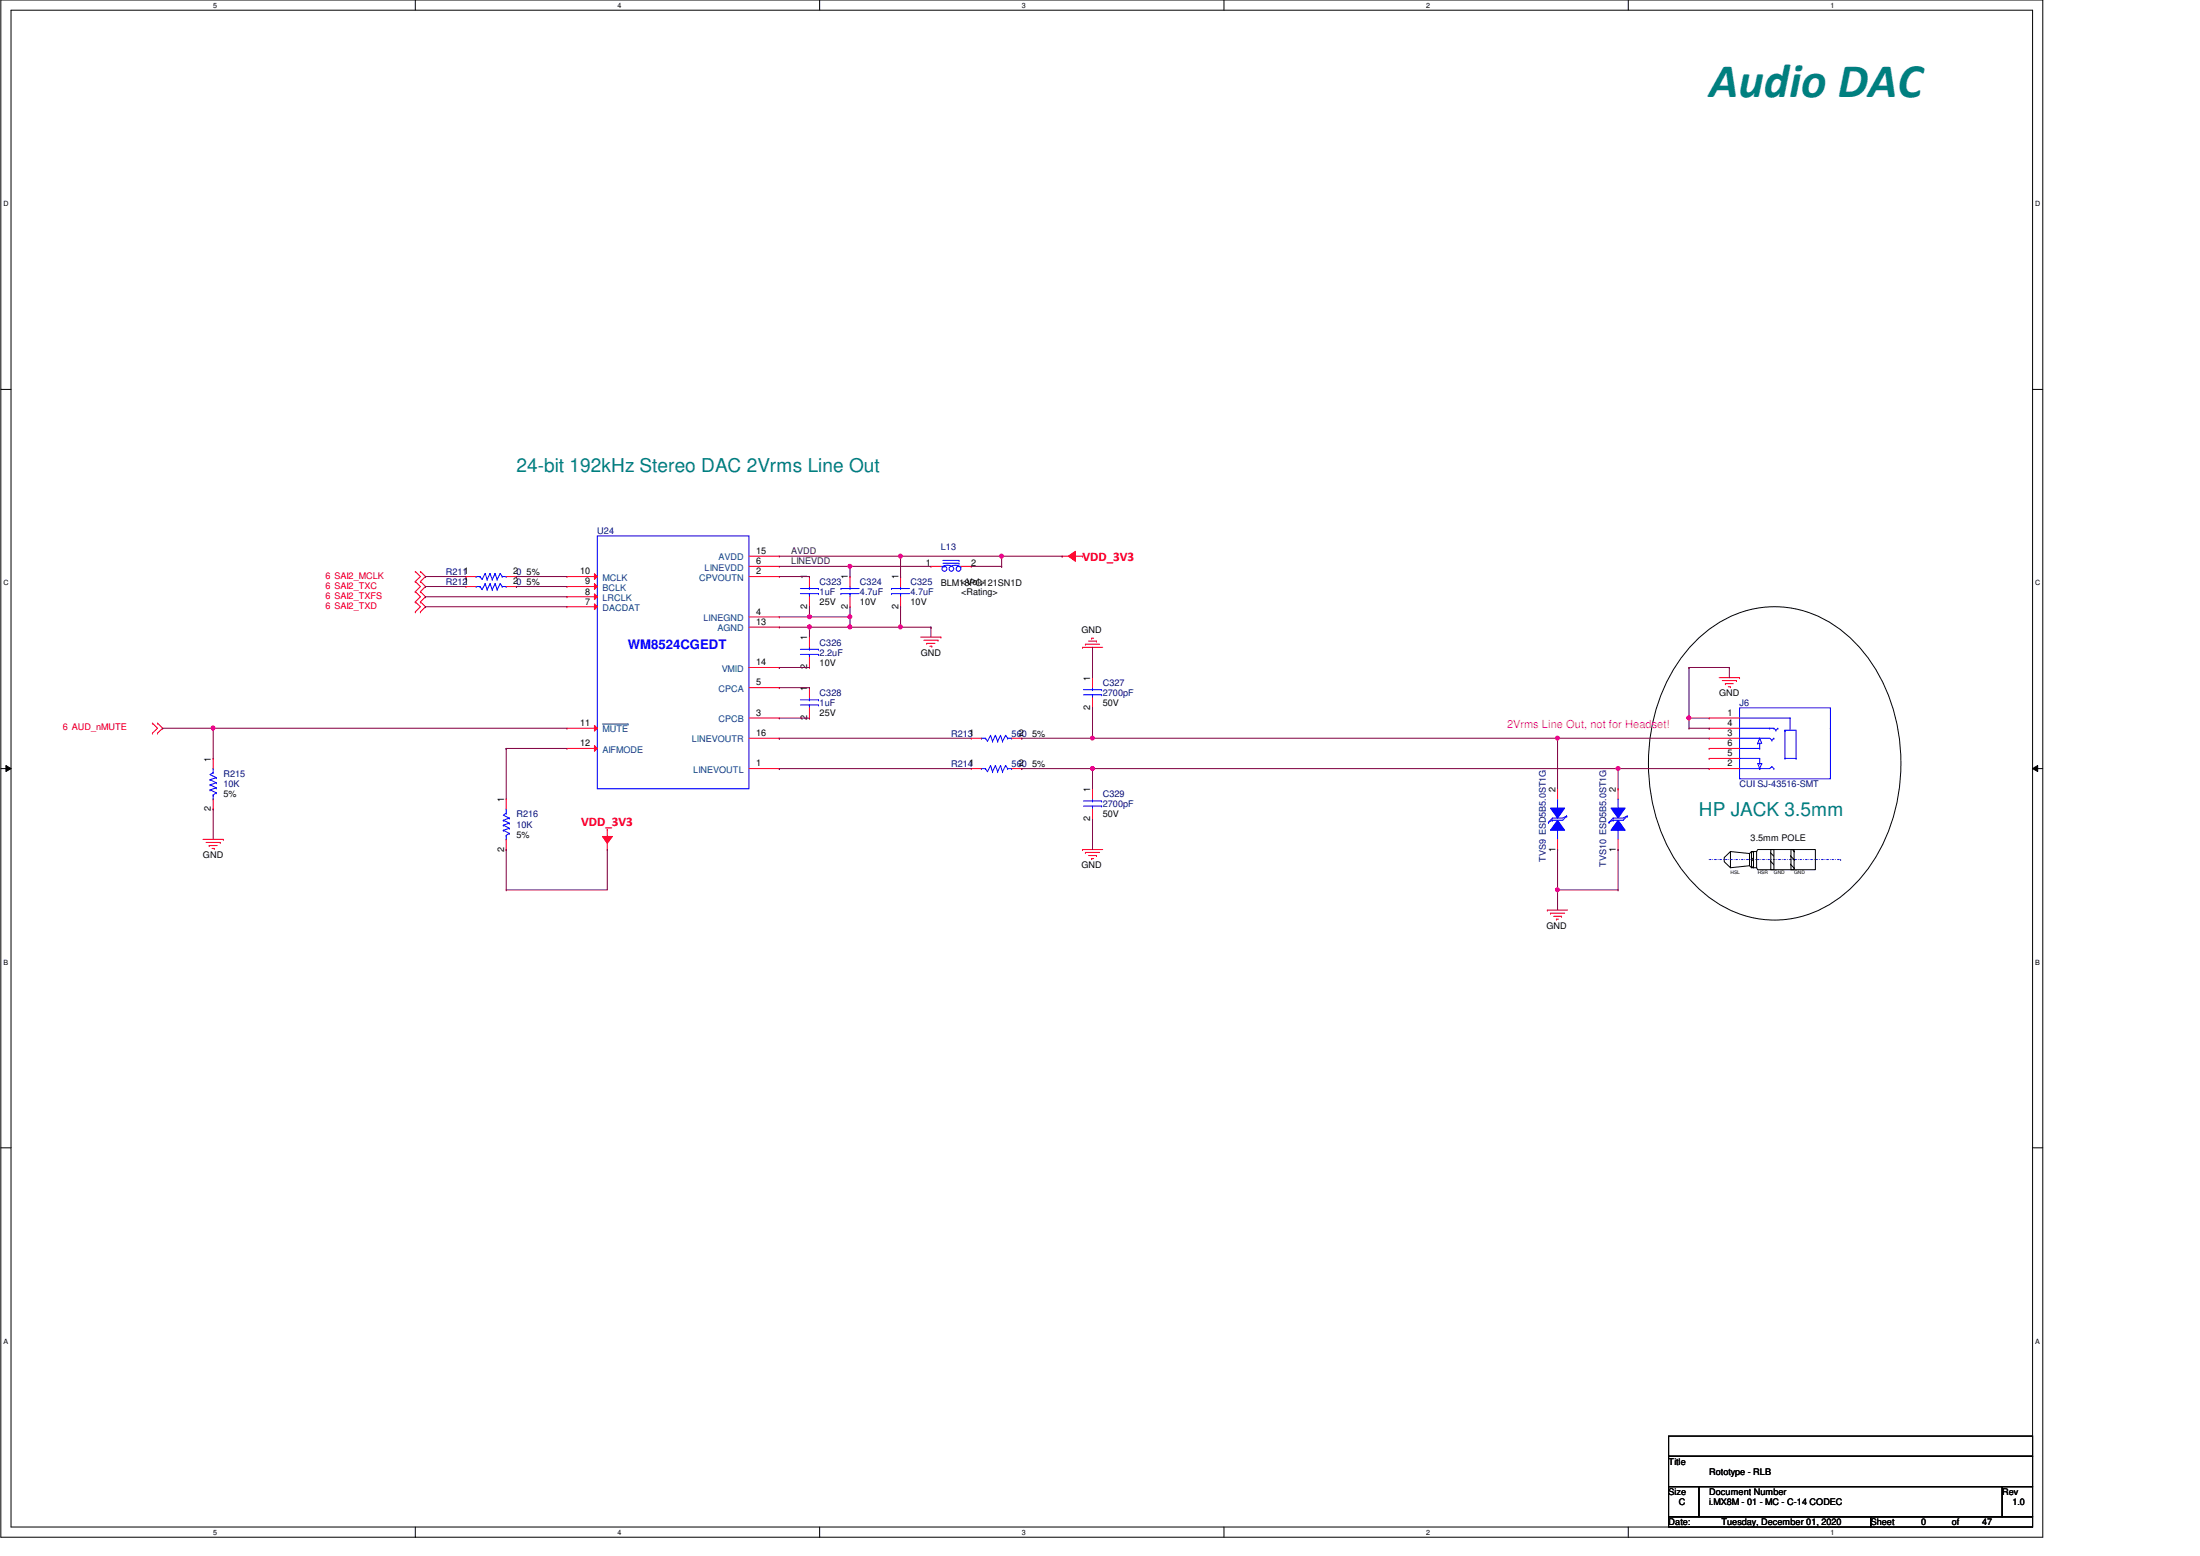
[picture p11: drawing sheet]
<svg xmlns="http://www.w3.org/2000/svg" width="420mm" height="297mm" viewBox="0 0 420 297" stroke-linecap="round" stroke-linejoin="round" font-family="sans-serif">
<path d="M.2 0h389.9v293.5h-389.9zM2.1 1.9h386.1v289.6h-386.1z" fill="none" stroke="#000" stroke-width=".19"/>
<g fill="#fff">
<path d="M40.7 .2h.8v1.5h-.8z"/>
<path d="M40.7 291.7h.8v1.5h-.8z"/>
</g>
<path d="M79.3 0v1.9M79.3 291.5v2" fill="none" stroke="#000" stroke-width=".19"/>
<g fill="#fff">
<path d="M117.9 .2h.8v1.5h-.8z"/>
<path d="M117.9 291.7h.8v1.5h-.8z"/>
</g>
<path d="M156.5 0v1.9M156.5 291.5v2" fill="none" stroke="#000" stroke-width=".19"/>
<g fill="#fff">
<path d="M195.1 .2h.8v1.5h-.8z"/>
<path d="M195.1 291.7h.8v1.5h-.8z"/>
</g>
<path d="M233.8 0v1.9M233.8 291.5v2" fill="none" stroke="#000" stroke-width=".19"/>
<g fill="#fff">
<path d="M272.4 .2h.7v1.5h-.7z"/>
<path d="M272.4 291.7h.7v1.5h-.7z"/>
</g>
<path d="M311 0v1.9M311 291.5v2" fill="none" stroke="#000" stroke-width=".19"/>
<g fill="#fff">
<path d="M349.6 .2h.7v1.5h-.7z"/>
<path d="M349.6 291.7h.7v1.5h-.7z"/>
<path d="M.7 38.1h.9v1.6h-.9z"/>
<path d="M388.7 38.1h1v1.6h-1z"/>
<path d="M.7 110.5h.9v1.6h-.9z"/>
<path d="M388.7 110.5h1v1.6h-1z"/>
</g>
<path d="M.2 74.3h1.9M388.2 74.3h1.9" fill="none" stroke="#000" stroke-width=".19"/>
<g fill="#fff">
<path d="M.7 182.9h.9v1.5h-.9z"/>
<path d="M388.7 182.9h.9v1.5h-.9z"/>
</g>
<path d="M.2 146.7h1.9M1.1 146.1l1 .6-1 .6zM388.2 146.7l1-.6v1.2zM388.2 146.7h1.9" fill="none" stroke="#000" stroke-width=".19"/>
<path d="M1.1 146.1l1 .6-1 .6zM388.2 146.7l1-.6v1.2z" fill="#000"/>
<g fill="#fff">
<path d="M.7 255.3h.9v1.5h-.9z"/>
<path d="M388.7 255.3h.9v1.5h-.9z"/>
</g>
<path d="M323.8 122.4a20.6 20.6 0 0 1 30.2 0 33.8 33.8 0 0 1 8.8 27.9 30.8 30.8 0 0 1-11.7 21.3 20.4 20.4 0 0 1-27.3-2.5 33.9 33.9 0 0 1-8.7-28 32 32 0 0 1 8.7-18.7zM329.3 163.7l1.2-1.1v3.1l-1.2-1.2zM330.5 162.6l3.6 .3v2.4l-3.6 .4M334.1 162.9l.4-.3v3.1l-.4-.4zM334.5 162.6h.4v3.1h-.4zM334.9 162.6h.6v3.1h-.6zM335.5 162.6l.2-.4h11v3.8h-11l-.2-.3M338.2 162.2h.6v3.8h-.6zM342 162.2h.6v3.8h-.6zM.2 219.1h1.9M388.2 219.1h1.9" fill="none" stroke="#000" stroke-width=".19"/>
<path d="M334.7 162.6v3.1" fill="none" stroke="#000" stroke-width=".38"/>
<path d="M326.4 164.1h25.1M351.5 164.1h.1" fill="none" stroke="#0000a0" stroke-width=".19" stroke-dasharray=".3 .3 0 .3"/>
<g fill="#000">
<path d="M338.2 162.2h.6v3.8h-.6z" fill-rule="evenodd"/>
<path d="M342 162.2h.6v3.8h-.6z" fill-rule="evenodd"/>
</g>
<g fill="none" stroke="#f00" stroke-width=".19">
<path d="M202.8 106.2h.1M202.8 106.2h1.4M206.7 123.6h.1M206.7 123.6h3.9M207.3 123h.1M207.3 123h2.7M207.9 122.4h1.5M208.5 121.8h.1M208.5 121.8h.4M209.4 122.4h.1M206.7 162.2h.1M206.7 162.2h3.9"/>
<path d="M207.3 162.7h.1M207.3 162.7h2.7M207.9 163.3h1.5M208.5 163.9h.1M208.5 163.9h.4M209.4 163.3h.1"/>
</g>
<path d="M204 106.2l1.4-1v1.9z" fill-rule="evenodd" fill="#f00"/>
<g fill="none" stroke="#f00" stroke-width=".19">
<path d="M204 106.2l1.4-1v1.9zM204.6 106.2h2.1M206.7 106.2h.1M175.8 121.6h3.9M176.4 122.2h2.7M177 122.8h.1M177 122.8h1.6M177.6 123.4h.4M178 123.4h.1M179.1 122.2h.1M179.7 121.6h.1M38.8 160.2h3.9"/>
<path d="M39.4 160.8h2.7M40 161.4h.1M40 161.4h1.5M40.5 162h.4M40.9 162h.1M42.1 160.8h.1M42.7 160.2h.1M116 162.2h.1M116 160.8v1.4"/>
</g>
<path d="M115.1 159.7h1.9l-1 1.3z" fill-rule="evenodd" fill="#f00"/>
<g fill="none" stroke="#f00" stroke-width=".19">
<path d="M79.3 112.9h.1M79.3 114.9h.1M79.3 116.8h.1M79.3 109.1h.1M79.3 111h.1M79.3 112.9l1 1-1 1M79.3 114.9l1 .9-1 1M79.3 109.1l1 1-1 .9M79.3 111l1 1-1 .9M80.3 114.9h.1M80.3 112.9h.1M80.3 116.8h.1"/>
<path d="M80.3 111h.1M80.3 109.1h.1M80.3 112.9l1 1-1 1M80.3 114.9l1 .9-1 1M80.3 109.1l1 1-1 .9M80.3 111l1 1-1 .9M89 112h.1M89 112h1.9M96.7 112h1.9M98.6 112h.1M172 110.1h.1M172 115.8h.1"/>
<path d="M172 110.1v1.9M172 113.9v1.9M29.1 138h.1M29.1 140h.1M29.1 138l1 1-1 1M30.1 140h.1M30.1 138h.1M30.1 138l1 1-1 1M154.6 121.6h.1M154.6 127.4h.1M154.6 121.6v2M154.6 125.5v1.9"/>
<path d="M326.4 137.1h.1M326.4 139h.1M326.4 137.1h5.8M326.4 139h5.8M328.3 129.4h3.9M328.9 129.9h2.7M329.5 130.5h.1M329.5 130.5h1.5M330.1 131.1h.4M330.5 131.1h.1M331.6 129.9h.1M332.2 129.4h.1"/>
<path d="M115.1 159.7h1.9l-1 1.3zM116 158.3h.1M116 158.3v2.1M185.5 146.7h.1M185.5 146.7h1.9M193.2 146.7h1.9M195.1 146.7h.1M208.6 150.6h.1M208.6 156.4h.1M208.6 150.6v1.9M208.6 154.4v2M326.4 140.9h.1"/>
<path d="M326.4 142.9h.1M326.4 144.8h.1M326.4 146.7h.1M326.4 140.9h5.8M326.4 142.9h5.8M326.4 144.8h5.8M326.4 146.7h5.8M295.5 173.7h.1M295.5 173.7h3.9M296.1 174.3h.1M296.1 174.3h2.7M296.7 174.9h1.5"/>
<path d="M297.3 175.5h.1M297.3 175.5h.3M298.2 174.9h.1"/>
</g>
<path d="M318.7 274.2h69.5v3.8h-69.5zM318.7 278h69.5v5.8h-69.5zM318.7 283.8h5.8v5.8h-5.8zM318.7 289.6h38.6v1.9h-38.6zM324.5 283.8h57.9v5.8h-57.9zM357.3 289.6h30.9v1.9h-30.9zM382.4 283.8h5.8v5.8h-5.8z" fill="none" stroke="#000" stroke-width=".19"/>
<g fill="none" stroke="#00f" stroke-width=".19">
<path d="M90.9 112h.1M90.9 112h.8M91.7 112h.1M92.7 111.4h.1M92.7 111.4l.3 1.2M92.7 111.4l-.6 1.2-.4-.6M93 112.6h.1M93.6 111.4h.1M93.6 111.4l-.6 1.2M93.6 111.4l.4 1.2M94 112.6h.1M94.6 111.4h.1"/>
<path d="M94.6 111.4l.3 1.2M94.6 111.4l-.6 1.2M94.9 112.6h.1M95.5 111.4h.1M95.5 111.4l-.6 1.2M95.5 111.4l.4 .6M95.9 112h.1M95.9 112h.8M96.7 112h.1M170.3 113.3h.1M170.3 112.4h.1M170.3 113.3h3.4"/>
<path d="M170.3 112.4h3.4M172 112.4h.1M172 113.3h.1M172 112v.4M172 113.3v.6M152.9 124.9h3.4M152.9 124h3.4M154.6 124h.1M154.6 124.9h.1M154.6 123.6v.4M154.6 124.9v.6M156.3 124.9h.1"/>
<path d="M156.3 124h.1M332.2 135.1h17.4v13.6h-17.4zM332.2 137.1h.1M332.2 139h6.6M332.2 137.1h9.7M338 139h.1M338.8 139h.1M338.8 139l.4 .4M339.2 139.4h.1M339.5 139h.1M339.5 139l-.3 .4M340.9 139.4h.1"/>
<path d="M340.9 139.4h2.1v5.4M340.9 139.4v5.4M341.9 137.1h.1M341.9 137.1v2.3M349.6 139h.1M187.4 146.7h.1M187.4 146.7h.8M188.2 146.7h.1M189.2 146.1h.1M189.2 146.1l.4 1.2M189.2 146.1l-.6 1.2-.4-.6M189.6 147.3h.1"/>
<path d="M190.1 146.1h.1M190.1 146.1l-.5 1.2M190.1 146.1l.4 1.2M190.5 147.3h.1M191.1 146.1h.1M191.1 146.1l.4 1.2M191.1 146.1l-.6 1.2M191.5 147.3h.1M192.1 146.1h.1M192.1 146.1l-.6 1.2M192.1 146.1l.3 .6M192.4 146.7h.1"/>
<path d="M192.4 146.7h.8M193.2 146.7h.1M206.9 153.9h3.5M206.9 152.9h3.5M208.6 152.9h.1M208.6 153.9h.1M208.6 152.5v.4M208.6 153.9v.5M210.4 153.9h.1M210.4 152.9h.1M307.3 157h.1M308.1 156.2h.1"/>
<path d="M308.1 156.6h.1M308.1 156.2l-.8 .8M308.1 156.6l-.8 .4M309 158.3h.1M309 152.5h.1M309 152.5v1.9M309 158.3v1.9M310.8 155.8h.1M310.8 155.8l-.8 .4h-1.9M310.8 155.8l-.8 .8h-1.9M332.2 140.9h.1M332.2 146.7h.1"/>
<path d="M332.2 140.9h5.8l.4 .4M332.2 142.9h3.9M332.2 144.8h3.9M335.7 141.9h.1M336.1 142.9h.1M336.1 141.9h.1M336.1 140.9h.1M336.1 144.8h.1M336.1 145.8h.1M336.1 146.7h.1M336.1 141.9v1M336.1 144.8v1"/>
<path d="M336.1 140.9l.4 1h-.8M336.1 140.9l-.4 1M336.5 145.8h.1M336.5 145.8l-.4 .9M336.5 145.8h-.8l.4 .9M338.4 141.3h.1M338.4 146.3h.1M338.4 146.3l.4 .4M338.4 146.3l-.4 .4h-5.8M338.8 140.9h.1M338.8 146.7h.1M338.8 140.9l-.4 .4"/>
<path d="M340.9 144.8h.1M340.9 144.8h2.1M343 144.8h.1"/>
</g>
<path d="M309 156.6l1.4 1.9h-2.7z" fill-rule="evenodd" fill="#00f"/>
<path d="M309 156.6l1.4 1.9h-2.7z" fill="none" stroke="#00f" stroke-width=".19"/>
<path d="M307.7 154.3h2.7l-1.4 1.9z" fill-rule="evenodd" fill="#00f"/>
<g fill="none" stroke="#00f" stroke-width=".19">
<path d="M152.9 113.3h3.4M152.9 112.4h3.4M154.6 112.4h.1M154.6 113.3h.1M154.6 112v.4M154.6 113.3v.6M156.3 113.3h.1M156.3 112.4h.1M179.7 108.1h.6M180.1 107.5h3.1M180.1 107h3.1M180.2 108l.7-.1 .7 .1"/>
<path d="M180.3 108.1h.1M181.8 108l.6-.1 .8 .1M183 108.1h.5M183.2 107.5h.1M183.2 107h.1M183.5 108.1h.1M40.1 150.8h.1M40.1 149.8h.1M40.1 148.8h.1M40.1 149.8l1.2 .6M40.1 148.8l1.2 .6M40.1 150.8l1.2 .5"/>
<path d="M40.7 151.8h.1M40.7 146.7h.1M40.7 152.5h.1M40.7 147.5h.1M40.7 147.5l-.6 .4 1.2 .6M40.7 146.7v.8M40.7 151.8v.7M41.3 150.4h.1M41.3 149.4h.1M41.3 148.5h.1M41.3 151.3h.1M41.3 150.4l-1.2 .4"/>
<path d="M41.3 149.4l-1.2 .4M41.3 148.5l-1.2 .3M41.3 151.3l-.6 .5M187.4 140.9h.1M187.4 140.9h.8M188.2 140.9h.1M189.2 140.4h.1M189.2 140.4l.4 1.1M189.2 140.4l-.6 1.1-.4-.6M189.6 141.5h.1M190.1 140.4h.1M190.1 140.4l-.5 1.1"/>
<path d="M190.1 140.4l.4 1.1M190.5 141.5h.1M191.1 140.4h.1M191.1 140.4l.4 1.1M191.1 140.4l-.6 1.1M191.5 141.5h.1M192.1 140.4h.1M192.1 140.4l-.6 1.1M192.1 140.4l.3 .5M192.4 140.9h.1M192.4 140.9h.8M193.2 140.9h.1"/>
<path d="M295.7 157h.1M296.5 156.2h.1M296.5 156.6h.1M296.5 156.2l-.8 .8M296.5 156.6l-.8 .4M297.5 158.3h.1M297.5 152.5h.1M297.5 152.5v1.9M297.5 158.3v1.9M299.2 155.8h.1M299.2 155.8l-.8 .4h-1.9M299.2 155.8l-.8 .8h-1.9"/>
<path d="M307.7 154.3h2.7l-1.4 1.9z"/>
<circle cx="180.4" cy="108.6" r=".47"/>
<circle cx="181.7" cy="108.6" r=".46"/>
<circle cx="183" cy="108.6" r=".46"/>
</g>
<g fill="none" stroke="#f00" stroke-width=".19">
<path d="M154.6 110.1h.1M154.6 115.8h.1M154.6 110.1v1.9M154.6 113.9v1.9M177.8 108.1h.1M177.8 108.1h1.9M183.5 108.1h2M185.5 108.1h.1M40.7 144.8h.1M40.7 154.4h.1M40.7 144.8v1.9M40.7 152.5v1.9"/>
<path d="M185.5 140.9h.1M185.5 140.9h1.9M193.2 140.9h1.9M195.1 140.9h.1M309 150.6h.1M309 150.6v1.9M309 162.2h.1M309 160.2v2"/>
</g>
<path d="M297.5 156.6l1.3 1.9h-2.7z" fill-rule="evenodd" fill="#00f"/>
<path d="M297.5 156.6l1.3 1.9h-2.7z" fill="none" stroke="#00f" stroke-width=".19"/>
<path d="M296.1 154.3h2.7l-1.3 1.9z" fill-rule="evenodd" fill="#00f"/>
<path d="M114.1 102.3h28.9v48.3h-28.9zM206.9 132.6h3.5M206.9 131.7h3.5M208.6 131.7h.1M208.6 132.6h.1M208.6 131.3v.4M208.6 132.6v.6M210.4 132.6h.1M210.4 131.7h.1M296.1 154.3h2.7l-1.3 1.9z" fill="none" stroke="#00f" stroke-width=".19"/>
<g fill="none" stroke="#f00" stroke-width=".19">
<path d="M143 110.1h5.8M143 117.8h5.8M143 108.1h5.8M148.8 110.1h.1M148.8 117.8h.1M148.8 108.1h.1M143 137.1h5.8M143 131.3h5.8M148.8 137.1h.1M148.8 131.3h.1M208.6 129.4h.1M208.6 135.1h.1"/>
<path d="M208.6 129.4v1.9M208.6 133.2v1.9M143 146.7h5.8M148.8 146.7h.1M297.5 150.6h.1M297.5 150.6v1.9M297.5 162.2h.1M297.5 160.2v2"/>
</g>
<path d="M113.5 115.3l.6 .5-.6 .6z" fill="#f00"/>
<path d="M108.3 115.8h.1M108.3 115.8h5.8M113.5 115.3l.6 .5-.6 .6z" fill="none" stroke="#f00" stroke-width=".19"/>
<path d="M113.5 113.4l.6 .5-.6 .6z" fill="#f00"/>
<path d="M108.3 113.9h.1M108.3 113.9h5.8M113.5 113.4l.6 .5-.6 .6z" fill="none" stroke="#f00" stroke-width=".19"/>
<path d="M113.5 111.4l.6 .6-.6 .5z" fill="#f00"/>
<path d="M108.3 112h.1M108.3 112h5.8M113.5 111.4l.6 .6-.6 .5z" fill="none" stroke="#f00" stroke-width=".19"/>
<path d="M113.5 109.5l.6 .6-.6 .5z" fill="#f00"/>
<path d="M108.3 110.1h.1M108.3 110.1h5.8M113.5 109.5l.6 .6-.6 .5z" fill="none" stroke="#f00" stroke-width=".19"/>
<path d="M113.5 138.5l.6 .5-.6 .6z" fill="#f00"/>
<path d="M108.3 139h.1M108.3 139h5.8M113.5 138.5l.6 .5-.6 .6z" fill="none" stroke="#f00" stroke-width=".19"/>
<path d="M115.1 138.2h4.9M120 138.2h.1" fill="none" stroke="#00407f" stroke-width=".19"/>
<path d="M113.5 142.3l.6 .6-.6 .5z" fill="#f00"/>
<g fill="none" stroke="#f00" stroke-width=".19">
<path d="M89 110.1h.1M89 110.1h1.9M96.7 110.1h1.9M98.6 110.1h.1M143 119.7h5.8M143 106.2h5.8M148.8 119.7h.1M148.8 106.2h.1M162.3 110.1h.1M162.3 115.8h.1M162.3 110.1v1.9M162.3 113.9v1.9"/>
<path d="M143 127.4h5.8M148.8 127.4h.1M154.6 131.3h.1M154.6 137.1h.1M154.6 131.3v1.9M154.6 135.1v2M96.7 152.5h.1M96.7 152.5v1.9M108.3 142.9h.1M108.3 142.9h5.8M113.5 142.3l.6 .6-.6 .5zM143 140.9h5.8"/>
<path d="M148.8 140.9h.1M96.7 162.2h.1M96.7 160.2v2"/>
</g>
<g fill="none" stroke="#00f" stroke-width=".19">
<path d="M90.9 110.1h.1M90.9 110.1h.8M91.7 110.1h.1M92.7 109.5h.1M92.7 109.5l.3 1.1M92.7 109.5l-.6 1.1-.4-.5M93 110.6h.1M93.6 109.5h.1M93.6 109.5l-.6 1.1M93.6 109.5l.4 1.1M94 110.6h.1M94.6 109.5h.1"/>
<path d="M94.6 109.5l.3 1.1M94.6 109.5l-.6 1.1M94.9 110.6h.1M95.5 109.5h.1M95.5 109.5l-.6 1.1M95.5 109.5l.4 .6M95.9 110.1h.1M95.9 110.1h.8M96.7 110.1h.1M160.6 113.3h.1M160.6 112.4h.1M160.6 113.3h3.5"/>
<path d="M160.6 112.4h3.5M162.3 112.4h.1M162.3 113.3h.1M162.3 112v.4M162.3 113.3v.6M152.9 134.6h3.4M152.9 133.6h3.4M154.6 133.6h.1M154.6 134.6h.1M154.6 133.2v.4M154.6 134.6v.5M156.3 134.6h.1"/>
<path d="M156.3 133.6h.1M96.1 158.5h.1M96.1 157.5h.1M96.1 156.6h.1M96.1 157.5l1.2 .6M96.1 156.6l1.2 .5M96.1 158.5l1.2 .6M96.7 159.5h.1M96.7 154.4h.1M96.7 155.2h.1M96.7 155.2l-.6 .4 1.2 .6M96.7 154.4v.8"/>
<path d="M96.7 159.5v.7M97.3 158.1h.1M97.3 157.1h.1M97.3 156.2h.1M97.3 159.1h.1M97.3 158.1l-1.2 .4M97.3 157.1l-1.2 .4M97.3 156.2l-1.2 .4M97.3 159.1l-.6 .4M96.7 160.2h.1"/>
</g>
<path d="M297.5 140.9h.1M297.5 140.9h28.9M297.5 140.9v9.7M297.5 169.9h.1M297.5 169.9h11.5M297.5 169.9v3.8M309 169.9h.1" fill="none" stroke="#7f0040" stroke-width=".19"/>
<circle cx="297.4" cy="140.9" r=".37" fill="#f0f"/>
<circle cx="297.4" cy="140.9" r=".37" fill="none" stroke="#f0f" stroke-width=".19"/>
<path d="M309 146.7h.1M309 146.7h17.4M309 146.7v3.9" fill="none" stroke="#7f0040" stroke-width=".19"/>
<circle cx="309" cy="146.7" r=".37" fill="#f0f"/>
<circle cx="309" cy="146.7" r=".37" fill="none" stroke="#f0f" stroke-width=".19"/>
<path d="M297.5 162.2h.1M297.5 162.2v7.7" fill="none" stroke="#7f0040" stroke-width=".19"/>
<circle cx="297.4" cy="169.9" r=".37" fill="#f0f"/>
<circle cx="297.4" cy="169.9" r=".37" fill="none" stroke="#f0f" stroke-width=".19"/>
<g fill="none" stroke="#7f0040" stroke-width=".19">
<path d="M148.8 108.1h13.5M148.8 110.1h5.8M148.8 117.8h5.8M148.8 106.2h23.2M154.6 110.1h.1M154.6 117.8h.1M162.3 108.1h.1M172 106.2h.1M195.1 146.7h.1M195.1 140.9h.1M195.1 140.9h102.4M195.1 146.7h13.5"/>
<path d="M208.6 156.4h.1M208.6 156.4v5.8M297.5 140.9h.1M309 162.2h.1M309 162.2v7.7"/>
</g>
<circle cx="208.6" cy="140.9" r=".37" fill="#f0f"/>
<circle cx="208.6" cy="140.9" r=".37" fill="none" stroke="#f0f" stroke-width=".19"/>
<path d="M208.6 135.1h.1M208.6 123.6h.1M208.6 123.6v5.8M208.6 135.1v5.8M208.6 146.7h.1M208.6 146.7v3.9" fill="none" stroke="#7f0040" stroke-width=".19"/>
<circle cx="208.6" cy="146.7" r=".37" fill="#f0f"/>
<circle cx="208.6" cy="146.7" r=".37" fill="none" stroke="#f0f" stroke-width=".19"/>
<path d="M162.3 117.8h.1M162.3 115.8v2M148.8 127.4h.1M148.8 127.4h5.8M208.6 146.7h.1M208.6 146.7h100.4" fill="none" stroke="#7f0040" stroke-width=".19"/>
<circle cx="162.3" cy="117.7" r=".37" fill="#f0f"/>
<circle cx="162.3" cy="117.7" r=".37" fill="none" stroke="#f0f" stroke-width=".19"/>
<path d="M154.6 117.8h.1M154.6 115.8v2M162.3 108.1h.1M162.3 108.1v2M172 119.7h.1M172 110.1h.1M172 106.2v3.9M172 115.8v3.9M148.8 140.9h.1M148.8 146.7h.1M148.8 140.9h36.7M148.8 146.7h36.7" fill="none" stroke="#7f0040" stroke-width=".19"/>
<circle cx="154.6" cy="117.7" r=".37" fill="#f0f"/>
<circle cx="154.6" cy="117.7" r=".37" fill="none" stroke="#f0f" stroke-width=".19"/>
<path d="M148.8 119.7h13.5M154.6 119.7h.1M154.6 117.8h7.7M154.6 119.7v1.9M162.3 117.8h.1M162.3 119.7h.1" fill="none" stroke="#7f0040" stroke-width=".19"/>
<circle cx="154.6" cy="119.7" r=".38" fill="#f0f"/>
<circle cx="154.6" cy="119.7" r=".38" fill="none" stroke="#f0f" stroke-width=".19"/>
<circle cx="162.3" cy="119.7" r=".38" fill="#f0f"/>
<circle cx="162.3" cy="119.7" r=".38" fill="none" stroke="#f0f" stroke-width=".19"/>
<path d="M162.3 117.8h.1M162.3 117.8v1.9h9.7M172 119.7h.1M172 106.2h19.3M177.8 119.7h.1M177.8 119.7v1.9M191.3 106.2h.1" fill="none" stroke="#7f0040" stroke-width=".19"/>
<circle cx="172" cy="106.2" r=".38" fill="#f0f"/>
<circle cx="172" cy="106.2" r=".38" fill="none" stroke="#f0f" stroke-width=".19"/>
<path d="M162.3 108.1h.1M162.3 108.1h15.5M191.3 108.1h.1M191.3 106.2v1.9" fill="none" stroke="#7f0040" stroke-width=".19"/>
<circle cx="162.3" cy="108.1" r=".37" fill="#f0f"/>
<circle cx="162.3" cy="108.1" r=".37" fill="none" stroke="#f0f" stroke-width=".19"/>
<path d="M185.5 108.1h5.8M191.3 108.1h.1M191.3 106.2h11.5M202.8 106.2h.1" fill="none" stroke="#7f0040" stroke-width=".19"/>
<circle cx="191.3" cy="106.2" r=".38" fill="#f0f"/>
<circle cx="191.3" cy="106.2" r=".38" fill="none" stroke="#f0f" stroke-width=".19"/>
<path d="M40.7 139h.1M40.7 139h67.6M148.8 131.3h5.8M148.8 137.1h5.8M154.6 131.3h.1M154.6 137.1h.1" fill="none" stroke="#7f0040" stroke-width=".19"/>
<circle cx="40.7" cy="139" r=".38" fill="#f0f"/>
<circle cx="40.7" cy="139" r=".38" fill="none" stroke="#f0f" stroke-width=".19"/>
<g fill="none" stroke="#7f0040" stroke-width=".19">
<path d="M81.3 113.9h.1M81.3 112h.1M81.3 115.8h.1M81.3 110.1h.1M81.3 110.1h7.7M81.3 113.9h27M81.3 112h7.7M81.3 115.8h27M98.6 110.1h.1M98.6 112h.1M98.6 110.1h9.7M98.6 112h9.7"/>
<path d="M172 119.7h5.8M177.8 119.7h.1M31.1 139h.1M31.1 139h9.6M40.7 139h.1M40.7 139v5.8M40.7 154.4h.1M40.7 154.4v5.8M96.7 142.9h.1M96.7 142.9v9.6M96.7 142.9h11.6M96.7 162.2h.1"/>
<path d="M96.7 169.9h.1M96.7 162.2v7.7M116 162.2h.1M116 162.2v7.7h-19.3"/>
</g>
<circle cx="172" cy="119.7" r=".38" fill="#f0f"/>
<circle cx="172" cy="119.7" r=".38" fill="none" stroke="#f0f" stroke-width=".19"/>
<path d="M322.6 127.4h.1M322.6 127.4v9.7" fill="none" stroke="#7f0040" stroke-width=".19"/>
<circle cx="322.5" cy="137" r=".37" fill="#f0f"/>
<circle cx="322.5" cy="137" r=".37" fill="none" stroke="#f0f" stroke-width=".19"/>
<path d="M322.6 137.1h.1M322.6 139h.1M322.6 127.4h.1M322.6 137.1h3.8M322.6 137.1v1.9M322.6 139h3.8M322.6 127.4h7.7M326.4 139h.1M330.3 127.4h.1M330.3 127.4v2" fill="none" stroke="#7f0040" stroke-width=".19"/>
<circle cx="297.4" cy="140.9" r=".37" fill="#f0f"/>
<circle cx="297.4" cy="140.9" r=".37" fill="none" stroke="#f0f" stroke-width=".19"/>
<circle cx="309" cy="146.7" r=".37" fill="#f0f"/>
<circle cx="309" cy="146.7" r=".37" fill="none" stroke="#f0f" stroke-width=".19"/>
<circle cx="297.4" cy="169.9" r=".37" fill="#f0f"/>
<circle cx="297.4" cy="169.9" r=".37" fill="none" stroke="#f0f" stroke-width=".19"/>
<circle cx="208.6" cy="140.9" r=".37" fill="#f0f"/>
<circle cx="208.6" cy="140.9" r=".37" fill="none" stroke="#f0f" stroke-width=".19"/>
<circle cx="208.6" cy="146.7" r=".37" fill="#f0f"/>
<circle cx="208.6" cy="146.7" r=".37" fill="none" stroke="#f0f" stroke-width=".19"/>
<circle cx="162.3" cy="117.7" r=".37" fill="#f0f"/>
<circle cx="162.3" cy="117.7" r=".37" fill="none" stroke="#f0f" stroke-width=".19"/>
<circle cx="154.6" cy="117.7" r=".37" fill="#f0f"/>
<circle cx="154.6" cy="117.7" r=".37" fill="none" stroke="#f0f" stroke-width=".19"/>
<circle cx="154.6" cy="119.7" r=".38" fill="#f0f"/>
<circle cx="154.6" cy="119.7" r=".38" fill="none" stroke="#f0f" stroke-width=".19"/>
<circle cx="162.3" cy="119.7" r=".38" fill="#f0f"/>
<circle cx="162.3" cy="119.7" r=".38" fill="none" stroke="#f0f" stroke-width=".19"/>
<circle cx="172" cy="106.2" r=".38" fill="#f0f"/>
<circle cx="172" cy="106.2" r=".38" fill="none" stroke="#f0f" stroke-width=".19"/>
<circle cx="162.3" cy="108.1" r=".37" fill="#f0f"/>
<circle cx="162.3" cy="108.1" r=".37" fill="none" stroke="#f0f" stroke-width=".19"/>
<circle cx="191.3" cy="106.2" r=".38" fill="#f0f"/>
<circle cx="191.3" cy="106.2" r=".38" fill="none" stroke="#f0f" stroke-width=".19"/>
<circle cx="40.7" cy="139" r=".38" fill="#f0f"/>
<circle cx="40.7" cy="139" r=".38" fill="none" stroke="#f0f" stroke-width=".19"/>
<circle cx="172" cy="119.7" r=".38" fill="#f0f"/>
<circle cx="172" cy="119.7" r=".38" fill="none" stroke="#f0f" stroke-width=".19"/>
<circle cx="322.5" cy="137" r=".37" fill="#f0f"/>
<circle cx="322.5" cy="137" r=".37" fill="none" stroke="#f0f" stroke-width=".19"/>
<text font-size="9.2" fill="#007f7f" x="326.4" y="18.5">Audio DAC</text>
<g font-size="3.6" fill="#007f7f">
<text x="98.6" y="90.1">24-bit 192kHz Stereo DAC 2Vrms Line Out</text>
<text x="324.5" y="155.8">HP JACK 3.5mm</text>
</g>
<g font-size="2.5" fill="#f00">
<text x="206.7" y="107.2">VDD_3V3</text>
<text x="111" y="157.8">VDD_3V3</text>
</g>
<text font-size="2.5" fill="#00f" x="119.9" y="124">WM8524CGEDT</text>
<text font-size="2.1" fill="#f0f" x="287.8" y="139">2Vrms Line Out, not for Headset!</text>
<g font-size="1.7" fill="#00007f">
<text x="114.1" y="102">U24</text>
<text x="179.7" y="104.9">L13</text>
<text x="85.1" y="111.7">R2121</text>
<text x="85.1" y="109.7">R2111</text>
<text x="156.5" y="111.7">C323</text>
<text x="156.5" y="113.6">1uF</text>
<text x="164.2" y="111.7">C324</text>
<text x="164.2" y="113.6">4.7uF</text>
<text x="173.9" y="111.7">C325</text>
<text x="173.9" y="113.6">4.7uF</text>
<text x="156.5" y="123.2">C326</text>
<text x="156.5" y="125.2">2.2uF</text>
<text x="210.6" y="131">C327</text>
<text x="156.5" y="132.9">C328</text>
<text x="156.5" y="134.8">1uF</text>
<text x="210.6" y="132.9">2700pF</text>
<text x="332.2" y="134.8">J6</text>
<text x="181.6" y="140.6">R2131</text>
<text x="193.2" y="140.6">560</text>
<text x="42.7" y="148.3">R215</text>
<text x="181.6" y="146.4">R2141</text>
<text x="193.2" y="146.4">560</text>
<text x="42.7" y="150.3">10K</text>
<text x="210.6" y="152.2">C329</text>
<text x="210.6" y="154.1">2700pF</text>
<text x="332.2" y="150.3">CUI SJ-43516-SMT</text>
<text x="98.6" y="156">R216</text>
<text x="98.6" y="158">10K</text>
<text x="295.2" y="164.5" transform="rotate(-90 295.2 164.5)">TVS9 ESD5B5.0ST1G</text>
<text x="306.8" y="165.4" transform="rotate(-90 306.8 165.4)">TVS10 ESD5B5.0ST1G</text>
</g>
<g font-size="1.7" fill="#00407f">
<text x="137.2" y="107">AVDD</text>
<text x="115.1" y="112.8">BCLK</text>
<text x="115.1" y="110.9">MCLK</text>
<text x="133.5" y="110.9">CPVOUTN</text>
<text x="134.6" y="108.9">LINEVDD</text>
<text x="115.1" y="116.6">DACDAT</text>
<text x="115.1" y="114.7">LRCLK</text>
<text x="134.4" y="118.6">LINEGND</text>
<text x="137" y="120.5">AGND</text>
<text x="137.8" y="128.2">VMID</text>
<text x="137.2" y="137.9">CPCB</text>
<text x="137.2" y="132.1">CPCA</text>
<text x="115.1" y="139.8">MUTE</text>
<text x="115.1" y="143.7">AIFMODE</text>
<text x="132.1" y="141.7">LINEVOUTR</text>
<text x="132.4" y="147.5">LINEVOUTL</text>
</g>
<g font-size="1.7">
<text x="144.4" y="107.7">6</text>
<text x="144.4" y="105.7">15</text>
<text x="176.8" y="108">1</text>
<text x="185.5" y="108">2</text>
<text x="98" y="111.5">20</text>
<text x="98" y="109.6">20</text>
<text x="100.6" y="111.7">5%</text>
<text x="100.6" y="109.7">5%</text>
<text x="110.8" y="109.6">10</text>
<text x="111.7" y="113.5">8</text>
<text x="111.7" y="111.5">9</text>
<text x="144.4" y="109.6">2</text>
<text x="154.2" y="110.6" transform="rotate(-90 154.2 110.6)">1</text>
<text x="161.9" y="110.6" transform="rotate(-90 161.9 110.6)">1</text>
<text x="171.6" y="110.6" transform="rotate(-90 171.6 110.6)">1</text>
<text x="179.7" y="111.8">BLM18PG121SN1D</text>
<text x="183.5" y="111.7">&lt;Vol&gt;</text>
<text x="183.5" y="113.6">&lt;Rating&gt;</text>
<text x="111.7" y="115.4">7</text>
<text x="144.4" y="117.3">4</text>
<text x="144.4" y="119.3">13</text>
<text x="154.2" y="116.2" transform="rotate(-90 154.2 116.2)">2</text>
<text x="156.5" y="115.5">25V</text>
<text x="161.9" y="116.2" transform="rotate(-90 161.9 116.2)">2</text>
<text x="164.2" y="115.5">10V</text>
<text x="171.6" y="116.2" transform="rotate(-90 171.6 116.2)">2</text>
<text x="173.9" y="115.5">10V</text>
<text x="154.2" y="122.2" transform="rotate(-90 154.2 122.2)">1</text>
<text x="175.8" y="125.2">GND</text>
<text x="206.5" y="120.9">GND</text>
<text x="144.4" y="130.9">5</text>
<text x="144.4" y="127">14</text>
<text x="154.2" y="131.9" transform="rotate(-90 154.2 131.9)">1</text>
<text x="154.2" y="127.8" transform="rotate(-90 154.2 127.8)">2</text>
<text x="156.5" y="127.1">10V</text>
<text x="208.2" y="129.9" transform="rotate(-90 208.2 129.9)">1</text>
<text x="144.4" y="136.7">3</text>
<text x="154.2" y="137.5" transform="rotate(-90 154.2 137.5)">2</text>
<text x="156.5" y="136.7">25V</text>
<text x="208.2" y="135.6" transform="rotate(-90 208.2 135.6)">2</text>
<text x="210.6" y="134.8">50V</text>
<text x="328.3" y="132.9">GND</text>
<text x="329.9" y="136.7">1</text>
<text x="110.8" y="138.6">11</text>
<text x="110.8" y="142.5">12</text>
<text x="144.4" y="140.5">16</text>
<text x="194.6" y="140.5">2</text>
<text x="197.1" y="140.6">5%</text>
<text x="329.9" y="138.6">4</text>
<text x="329.9" y="140.5">3</text>
<text x="329.9" y="142.5">6</text>
<text x="40.3" y="145.4" transform="rotate(-90 40.3 145.4)">1</text>
<text x="144.4" y="146.3">1</text>
<text x="194.6" y="146.3">2</text>
<text x="197.1" y="146.4">5%</text>
<text x="329.9" y="144.4">5</text>
<text x="329.9" y="146.3">2</text>
<text x="40.3" y="154.9" transform="rotate(-90 40.3 154.9)">2</text>
<text x="42.7" y="152.2">5%</text>
<text x="96.3" y="153.1" transform="rotate(-90 96.3 153.1)">1</text>
<text x="208.2" y="151.2" transform="rotate(-90 208.2 151.2)">1</text>
<text x="297" y="151.2" transform="rotate(-90 297 151.2)">2</text>
<text x="308.6" y="151.2" transform="rotate(-90 308.6 151.2)">2</text>
<text x="98.6" y="159.9">5%</text>
<text x="208.2" y="156.8" transform="rotate(-90 208.2 156.8)">2</text>
<text x="210.6" y="156">50V</text>
<text x="334.3" y="160.5">3.5mm POLE</text>
<text x="38.8" y="163.8">GND</text>
<text x="96.3" y="162.6" transform="rotate(-90 96.3 162.6)">2</text>
<text x="206.5" y="165.7">GND</text>
<text x="297" y="162.6" transform="rotate(-90 297 162.6)">1</text>
<text x="308.6" y="162.6" transform="rotate(-90 308.6 162.6)">1</text>
<text x="295.3" y="177.3">GND</text>
<text x="318.7" y="279.6">Title</text>
<text x="326.4" y="281.5">Rototype - RLB</text>
<text x="318.7" y="285.4">Size</text>
<text x="320.6" y="287.3">C</text>
<text x="326.4" y="285.4">Document Number</text>
<text x="326.4" y="287.3">i.MX8M - 01 - MC - C-14 CODEC</text>
<text x="382.4" y="285.4">Rev</text>
<text x="384.3" y="287.3">1.0</text>
<text x="318.7" y="291.2">Date:</text>
<text x="328.7" y="291.2">Tuesday, December 01, 2020</text>
<text x="357.3" y="291.2">Sheet</text>
<text x="366.9" y="291.2">0</text>
<text x="372.7" y="291.2">of</text>
<text x="378.5" y="291.2">47</text>
</g>
<g font-size="1.7" fill="#400040">
<text x="151.1" y="107.7">LINEVDD</text>
<text x="151.1" y="105.8">AVDD</text>
</g>
<g font-size="1.7" fill="#f00">
<text x="62.1" y="110.5">6 SAI2_MCLK</text>
<text x="62.1" y="112.4">6 SAI2_TXC</text>
<text x="62.1" y="114.3">6 SAI2_TXFS</text>
<text x="62.1" y="116.3">6 SAI2_TXD</text>
<text x="12" y="139.4">6 AUD_nMUTE</text>
</g>
<g font-size="1.4">
<text x="40.7" y="1.4">5</text>
<text x="117.9" y="1.4">4</text>
<text x="195.1" y="1.4">3</text>
<text x="272.4" y="1.4">2</text>
<text x="349.6" y="1.4">1</text>
<text x=".7" y="39.4">D</text>
<text x="388.7" y="39.4">D</text>
<text x=".7" y="111.8">C</text>
<text x="388.7" y="111.8">C</text>
<text x=".7" y="184.1">B</text>
<text x="388.7" y="184.1">B</text>
<text x=".7" y="256.5">A</text>
<text x="388.7" y="256.5">A</text>
<text x="40.7" y="292.9">5</text>
<text x="117.9" y="292.9">4</text>
<text x="195.1" y="292.9">3</text>
<text x="272.4" y="292.9">2</text>
<text x="349.6" y="292.9">1</text>
</g>
<g font-size=".9">
<text x="330.5" y="166.9">HSL</text>
<text x="335.7" y="166.9">HSR</text>
<text x="338.8" y="166.9">GND</text>
<text x="342.6" y="166.9">GND</text>
</g>
</svg>
